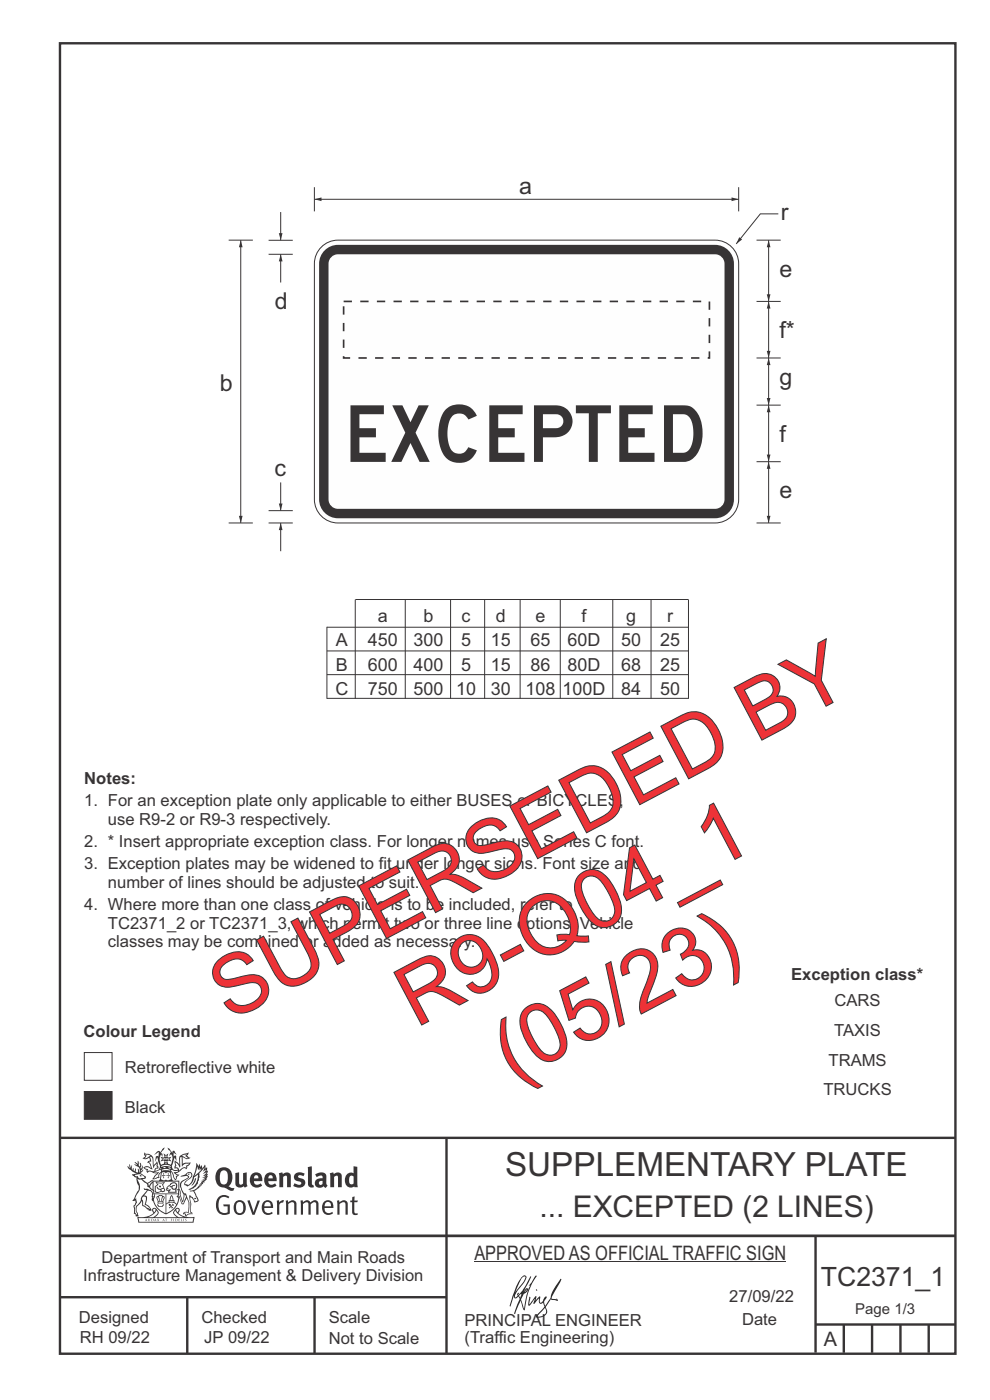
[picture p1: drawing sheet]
<svg xmlns="http://www.w3.org/2000/svg" width="210mm" height="297mm" viewBox="0 0 210 297" stroke-linecap="round" stroke-linejoin="round" font-family="sans-serif">
<g fill="none" stroke="#373435" stroke-width=".51">
<path d="M12.7 9.2h190v278h-190zM12.7 241.4h190M94.7 241.4v45.8M12.7 275.2h82M12.7 262.2h190.1M39.7 275.2v12M66.7 275.2v12M173 262.1v24.9M173 281h29.6M179 281v6M185 281v6M191 281v6"/>
<path d="M197 281v6"/>
</g>
<g fill="#373435">
<path d="M47 248.4a2.55 2.55 0 0 0 0 2.7l.3 .2a.81 .81 0 0 0 1-1v-.5a1.04 1.04 0 0 0-1.1-1.5zM46.3 248.1a1.82 1.82 0 0 1 2.1-.2 1.82 1.82 0 0 1 .9 1.8 2.29 2.29 0 0 1-.8 2l.7 .3h.5l-.2 .6a2.87 2.87 0 0 1-2-.7 2.12 2.12 0 0 1-1.7-3.1z" fill-rule="evenodd"/>
<path d="M49.9 248.9l.8-.2v2a.46 .46 0 0 0 .3 .6 .46 .46 0 0 0 .6-.3v-2.1l.7-.2v2.4l.2 .5-.5 .3-.3-.3a1.02 1.02 0 0 1-1.2 .3 1.02 1.02 0 0 1-.6-1.1z" fill-rule="evenodd"/>
<path d="M54 249.5l-.1 .5h.9a.49 .49 0 0 0-.2-.6 .49 .49 0 0 0-.6 .1zM53.4 249.1a1.34 1.34 0 0 1 1.6-.2 1.34 1.34 0 0 1 .6 1.5v.2h-1.7a.77 .77 0 0 0 .5 .8 .77 .77 0 0 0 .9-.4l.3 .5a1.59 1.59 0 0 1-2 .2 1.59 1.59 0 0 1-.5-2.1z" fill-rule="evenodd"/>
<path d="M57 249.5l-.1 .5h1a.49 .49 0 0 0-.2-.6 .49 .49 0 0 0-.7 .1zM56.4 249.1a1.34 1.34 0 0 1 1.6-.2 1.34 1.34 0 0 1 .7 1.5v.2h-1.8a.77 .77 0 0 0 .5 .8 .77 .77 0 0 0 .9-.4l.4 .5a1.59 1.59 0 0 1-2.1 .2 1.59 1.59 0 0 1-.5-2.1z" fill-rule="evenodd"/>
<path d="M59.2 248.9l.7-.2 .1 .4a.95 .95 0 0 1 1-.3 .95 .95 0 0 1 .7 .8v2.3h-.8v-2.3a.46 .46 0 0 0-.8 .1v2.2h-.8z" fill-rule="evenodd"/>
<path d="M62.6 249.1a1.75 1.75 0 0 1 2-.1l-.2 .5-.6-.2a.43 .43 0 0 0-.6 .3l.4 .3a1.04 1.04 0 0 1 1.2 1.1 1.04 1.04 0 0 1-1.4 1l-1.2-.4 .3-.6 1 .4 .4-.4a.88 .88 0 0 0-1-.5l-.4-.2-.1-.4z" fill-rule="evenodd"/>
<path d="M65.3 247.6l.8-.2 .1 3.8 .3 .2 .1 .4a.88 .88 0 0 1-1 0 .88 .88 0 0 1-.3-1z" fill-rule="evenodd"/>
<path d="M67.8 250.6a.43 .43 0 0 0-.1 .7 .43 .43 0 0 0 .7-.1v-.7zM66.8 249.1a1.7 1.7 0 0 1 2.4 .1v1.9l.3 .4-.4 .5-.5-.4a1.03 1.03 0 0 1-1.7-.1 1.03 1.03 0 0 1 .8-1.5h.7v-.4a.8 .8 0 0 0-1.2 .1z" fill-rule="evenodd"/>
<path d="M70 248.9l.7-.2 .1 .4a.95 .95 0 0 1 1-.3 .95 .95 0 0 1 .7 .8v2.3h-.8v-2.3a.46 .46 0 0 0-.8 .1v2.2h-.8z" fill-rule="evenodd"/>
<path d="M74.3 249.5a1.48 1.48 0 0 0 0 1.7h.5l.2-.1v-1.5l-.3-.2zM75 247.4l.8 .1 .1 4.4h-.7l-.1-.2a1.26 1.26 0 0 1-1.4 0 1.26 1.26 0 0 1-.5-1.3 1.29 1.29 0 0 1 .4-1.4 1.29 1.29 0 0 1 1.4-.1z" fill-rule="evenodd"/>
<path d="M46.4 253.9a1.72 1.72 0 0 1 2.3 0l-.3 .3a1.24 1.24 0 0 0-1.4-.2 1.24 1.24 0 0 0-.6 1.4 1.49 1.49 0 0 0 1.2 1.9l.7-.1v-1.3h-.8l-.1-.4h1.3v1.9a1.93 1.93 0 0 1-2.2 0 1.93 1.93 0 0 1-.7-2.2l.2-.8z" fill-rule="evenodd"/>
<path d="M50.4 255.1a1.65 1.65 0 0 0 .2 2.2 .99 .99 0 0 0 1-1.4 .78 .78 0 0 0-.4-.8 .78 .78 0 0 0-.8 0zM50 254.9a1.33 1.33 0 0 1 1.6-.1 1.33 1.33 0 0 1 .5 1.4 1.31 1.31 0 0 1-1.3 1.6 1.31 1.31 0 0 1-1.2-1.6v-.6z" fill-rule="evenodd"/>
<path d="M52.5 254.7l.4-.1 .9 2.6 .8-2.5h.5l-1.1 3h-.5z" fill-rule="evenodd"/>
<path d="M56.3 255.2l-.2 .7h1.3a.7 .7 0 0 0-.3-.8 .7 .7 0 0 0-.8 .1zM55.9 255a1.22 1.22 0 0 1 1.5-.2 1.22 1.22 0 0 1 .5 1.5h-1.8a.93 .93 0 0 0 .5 1 .93 .93 0 0 0 1.1-.2l.2 .3a1.43 1.43 0 0 1-1.8 .1 1.43 1.43 0 0 1-.6-1.7z" fill-rule="evenodd"/>
<path d="M58.7 254.7l.4-.1 .1 .5 .4-.4 .6-.1-.2 .5a.66 .66 0 0 0-.8 .7v1.9h-.4z" fill-rule="evenodd"/>
<path d="M60.6 254.7l.4-.1 .1 .5a.94 .94 0 0 1 1-.5 .94 .94 0 0 1 .8 .8v2.3h-.5l-.1-2.5a.81 .81 0 0 0-1.2 .3v2.2h-.4z" fill-rule="evenodd"/>
<path d="M63.7 254.7l.5-.1 .1 .5 .4-.3a.78 .78 0 0 1 1.1 .3 .9 .9 0 0 1 1-.5 .9 .9 0 0 1 .8 .8v2.3h-.5l-.1-2.5a.67 .67 0 0 0-1.1 .3v2.2h-.5v-2.4l-.4-.3-.7 .4v2.3h-.5z" fill-rule="evenodd"/>
<path d="M69 255.2l-.1 .7h1.3a.7 .7 0 0 0-.3-.8 .7 .7 0 0 0-.9 .1zM68.7 255a1.22 1.22 0 0 1 1.5-.2 1.22 1.22 0 0 1 .5 1.5h-1.8a.93 .93 0 0 0 .4 1 .93 .93 0 0 0 1.2-.2l.1 .3a1.44 1.44 0 0 1-1.7 .1 1.44 1.44 0 0 1-.6-1.7z" fill-rule="evenodd"/>
<path d="M71.4 254.7l.5-.1 .1 .5a.94 .94 0 0 1 1-.5 .94 .94 0 0 1 .8 .8v2.3h-.5l-.1-2.5a.81 .81 0 0 0-1.2 .3v2.2h-.4z" fill-rule="evenodd"/>
<path d="M74.7 253.9l.5-.1v.9h.7l-.1 .3h-.6v2.2l.1 .2h.5l.1 .3a.75 .75 0 0 1-1.2-.6v-2.1h-.4v-.3h.4z" fill-rule="evenodd"/>
<path d="M30.8 244.9l1.1 .3-.9 .5h-.4l.6-.5zM31.8 245.4h.2a2.44 2.44 0 0 1 .4 1.9l.1 .5 .7-1-.1 .6 .3 .3a.57 .57 0 0 0-.6 .7l-1-.1-.5 .2 .2-.5-.8-.3 .7-.1 .9 .5 .1-.1-.6-1.3-.2-.2h.5zM30.7 244.4l-.1 .5 .2 .4-.6 .4a1.04 1.04 0 0 0 1.4-.1l.2 .6-.3 .1-.2 .4a.94 .94 0 0 1 .8 1.1l-.2-.1a1.16 1.16 0 0 0-1.5-.1l.3 .4 .4 .2 .1 .5 .2 .1 .1-.2a.94 .94 0 0 1 1.1 .2l.8 .1-1.2 1.2a1.13 1.13 0 0 0 1.2-.2l.4-.1-.1-.4 .5-.8a.83 .83 0 0 0-.6 1.1l-.3-.1-.7 .4 1.1-1.4-.5 .1-.5-.1 1.3-.5-.1-.1-.9 .4v-.3l.2-.2 .3 .1 .1-.3-.2-.4v-.6l-.1-.4-.7 1v-.7a1.42 1.42 0 0 0-1.6-1.8z" fill-rule="evenodd"/>
<path d="M38.5 245.2l.5-.2 .7-.1-.6 .3 .8 .5h-.3zM38.3 245.5l.2-.1 .1 2a1.69 1.69 0 0 1 1.6-.6l-.8 .5 .1 .5a1.1 1.1 0 0 0-1.5 .6l-.1-.5-.2-.2h-.5l.3-.4-.3-.7a1.42 1.42 0 0 1 .8 1.1l.2-.1zM37.1 246.2l.1 1-.2 .3 .1 .4h.5l.1 .2a.96 .96 0 0 1-1.1-.1l-.1 .1a1.06 1.06 0 0 0 1.3 .2v.1a.72 .72 0 0 1-1 .2l.3 .5 .6 .2-.4 .2-.1 .6-.2-.3-.4-1.1-.4-.4 .4 .9a1.54 1.54 0 0 0 .7 1.2l.2-.3a.58 .58 0 0 1 .4-.8l.2-.1h-.3l-.5-.3 .9-.5a.93 .93 0 0 1 1.2-.5v.2l.2-.2 .1-.5a.99 .99 0 0 0 .7-.8l-1.3 .1-.3 .2-.1-1.4 .9 .4 .9-.3h-.4l-.5-.4 .4-.7-.6 .2a1.46 1.46 0 0 0-1.4 2.1v.4l-.2-.4z" fill-rule="evenodd"/>
<path d="M35.6 248.9l.2 .1-.1 .3 .4 .1h-.4v.6l-.1-.6h-.3l.3-.1z" fill-rule="evenodd"/>
<path d="M34.6 248.9l.2 .1v.3l.3 .1h-.3l-.1 .6v-.6h-.4l.4-.1z" fill-rule="evenodd"/>
<path d="M34.3 248.8a.57 .57 0 0 1 .9 .2 .57 .57 0 0 1 .9-.2l.2 1.4h-.2a.57 .57 0 0 1-.9 0 .69 .69 0 0 1-1.1 0zM34.2 248.1l-.3 2.1-.2 .4h3l-.2-.4-.3-2.1h-.2v.2l-.8-.1-.8 .1v-.2z" fill-rule="evenodd"/>
<path d="M34.2 252.4a.3 .3 0 0 0 .6 0 .3 .3 0 0 0-.6 0zM33.3 250.9l.3 .3-.3 .4a.79 .79 0 0 0 0 1.3l.8-.2-.1-.3a.55 .55 0 0 1-.7-.6l.1-.1 .2 .3 .3 .2 .8-.2-.4-.7 .4-.4-.7 .2zM33 250.7l1.1 .2 .9-.2-.4 .6 .4 1.2a.56 .56 0 0 1-.8 .3l-.2 .1a.73 .73 0 0 1-.9 .1 .73 .73 0 0 1-.3-1v-.4l.6-.4z" fill-rule="evenodd"/>
<path d="M35.6 251.8l.7-.4a.58 .58 0 0 1 1-.1 .58 .58 0 0 1-.4 .9l-.3-.3a.43 .43 0 0 1 .6-.4 .57 .57 0 0 0-.8 .2l-.2-.1-.3 .1 .4 .2a.55 .55 0 0 0 .9 .4v.5h-1.3l.3-.4-.1-.1-.6 .1 .2-.3-.2-.1zM35.4 251.8l-.1 .2a.39 .39 0 0 0 .2 .6h.3l-.2 .4h1.9l-.1-.8a.86 .86 0 0 0-.1-1.3 .86 .86 0 0 0-1.3 .4z" fill-rule="evenodd"/>
<path d="M36 254.8h.8v.2h-.8zM36.4 253.8l.2 .8h-.4zM36.4 253.5l-.3 .5-.1 .6h-.2v.4l-.7 .4 .2 .1a1.48 1.48 0 0 1 2.1 .2l.2-.1-.6-.5v-.5h-.2l-.1-.6z" fill-rule="evenodd"/>
<path d="M35.8 255.4l.4 .1 .1 .3 .3-.2-.2-.2a.38 .38 0 0 1 .5 .5l-.2-.2-.3 .2 .3 .2-.3 .3-.1-.4-.4 .4-.1-.2 .4-.3-.1-.1-.2 .1z" fill-rule="evenodd"/>
<path d="M34.5 254h.2v.2l-.2 .6h-.2zM33.6 255.3h.9v.2a.55 .55 0 0 1-.8 .4v-.2l-.2-.1zM33.4 254h.2l.2 .8h-.2zM33.6 255l.8-.1 .1 .2h-.8zM33.8 253.7h.5l-.2 1.1h-.1zM33.3 253.8l-.1 .3 .3 1.1a.48 .48 0 0 0-.1 .6 .48 .48 0 0 0 .5 .2h.5a.49 .49 0 0 0 .2-.8l.3-1.1-.1-.3a1.42 1.42 0 0 0-1.5 0z" fill-rule="evenodd"/>
<path d="M33.7 251.5l.4 .1 .1 .3h-.3z" fill-rule="evenodd"/>
<path d="M41.3 250.1l.3-.2-.2 .8-.6 .8h-.2l.5-.7z" fill-rule="evenodd"/>
<path d="M39.7 249l.3-.2 .5 .2a.88 .88 0 0 1-.6 1.1 1.22 1.22 0 0 0-.8 1.3l.5 .2a.72 .72 0 0 0 .9-.4l.5-.8 .2-.6 .8-.6v.2a2.85 2.85 0 0 1-2 2.9l.1 .1a2.13 2.13 0 0 0 1.9-1.5v-.3a2.01 2.01 0 0 0 .3-1.7l1.1-1.3-.4 1 .7-.5-.7 1 .8-.4-.8 .8 .7-.2-.9 .6 .8-.1-.8 .4h.7l-.8 .3 .3 .2h-.4l.2 .3h-.4l.2 .3h-.4l.1 .2h-.1a2.16 2.16 0 0 1-2 1.1l.1 .2 .4-.1a.76 .76 0 0 1 .7 .8l.5 1.2-.6 .2a1.45 1.45 0 0 0-1.1-1.3l.2 1.8-.1 1.8 .4 .3a1.07 1.07 0 0 0-1.2 .4v-.3l-.5-.2a.87 .87 0 0 1 1.1-.1v-.7a4.4 4.4 0 0 0-.6-3.1l-.1-.3h-.2a2.16 2.16 0 0 1-.7-2.2l.3-.4 1.2-.7a.55 .55 0 0 0-.4-.8zM37.8 252.4a.76 .76 0 0 1 .3 1.1l.6 1.6 .4-1.7 .2 .1a.61 .61 0 0 1-.1 .9l-.3 .8-.2 .1-.7-1.6-.3 .1a1.18 1.18 0 0 0 .1-1.4zM41.8 247.5l.2 .7 .3-.5v.6l.4-.5a1.9 1.9 0 0 1-1.2 1.4l-.3 .3zM38.2 249.6l1.4-.2 .2 .2v.3l-.5 .2a1.26 1.26 0 0 0-.9 1.9l.2 .7a1.84 1.84 0 0 1 .1 2.1l-.4-1.4a.96 .96 0 0 0-.4-1.2l-.4 .2a.78 .78 0 0 1 0 1.3l.1 .3h.4l.4 1.1a.38 .38 0 0 0 .2 .4 .38 .38 0 0 0 .4-.1l.6-1.2a2.94 2.94 0 0 1 .4 2.5l-.1 .4h-.8l-.3 .4v.2l.4-.1 .1 .4 .2 .1a1.02 1.02 0 0 1 1.3-.5v-.4l-.3-.1 .1-1.8-.3-1.3h.1a1.14 1.14 0 0 1 .8 1 .63 .63 0 0 0 .8-.2 .63 .63 0 0 0-.2-.9l-.6-1.2 .9-.6 .2-.4h.3l-.1-.2h.4l-.1-.3h.3l-.1-.3 .5-.1-.2-.2 .6-.4v-.2h-.2l.4-.5h-.3l.3-.5-.4 .1 .4-.5v-.3l-.3 .2 .2-.7-.1-.2-.4 .3v-.8l-.6 .8-.2-.8-.2 .5-.3-.7-.1 .6-.5-.8-.1 1.4-.6 1.8a1.81 1.81 0 0 1-1 1.5l-.6-.2a1.75 1.75 0 0 1 1.1-1.2 .75 .75 0 0 0 .1-1.3 .75 .75 0 0 0-1.2 .4z" fill-rule="evenodd"/>
<path d="M41.2 254.1h.3l.2 .2-.4 .1z" fill-rule="evenodd"/>
<path d="M29.4 258.4h11.6l-.1 .8h-11.4zM31.3 258.2l.5-.1a2.48 2.48 0 0 0 1.4-1.3l.3 .5-.5 .6-.5 .3zM32.5 256.6l.3-.2 .2 .1-.3 .7zM37.2 256.8a2.65 2.65 0 0 0 1.8 1.4h-1.1l-.5-.3-.5-.6zM37.4 256.5l.2-.1 .3 .2-.3 .6zM29.2 258.2l.1 1.2h11.8l.2-1.1-.2-.1a4.1 4.1 0 0 1-3.3-.9l.3-.4-.1-.6a1.06 1.06 0 0 0-1.3 1l.2 .4 .6 .5h-4.7l.3-.1a.84 .84 0 0 0 .6-.8 .84 .84 0 0 0-.5-.8l-.3-.2h-.5l-.1 .6 .3 .4a4.2 4.2 0 0 1-3.4 .9z" fill-rule="evenodd"/>
<path d="M31 258.7l.1 .2h-.2zM31 258.5l-.3 .6 .4-.2 .2 .2z" fill-rule="evenodd"/>
<path d="M31.3 258.6h.3v.4a.25 .25 0 0 0 .2-.1 .25 .25 0 0 0-.1-.3h.1a.29 .29 0 0 1 0 .4 .29 .29 0 0 1-.4 0 .29 .29 0 0 1 0-.4z" fill-rule="evenodd"/>
<path d="M32.2 258.6a.22 .22 0 0 1 .3 .2 .22 .22 0 0 1-.3 .2zM32 258.6l.1 .4a.33 .33 0 0 0 .4 0 .33 .33 0 0 0 0-.4 .33 .33 0 0 0-.5 0z" fill-rule="evenodd"/>
<path d="M32.9 258.7l.1 .2h-.2zM32.9 258.5l-.2 .6 .3-.2 .2 .2z" fill-rule="evenodd"/>
<path d="M33.3 258.6h.2l.1 .1 .2-.1-.2 .2 .2 .3-.3-.3-.1 .3h-.1l.2-.3z" fill-rule="evenodd"/>
<path d="M34.7 258.7l.1 .2h-.2zM34.7 258.5l-.3 .6 .4-.2 .2 .2z" fill-rule="evenodd"/>
<path d="M35 258.5h.5l-.2 .1v.5h-.2l.1-.5z" fill-rule="evenodd"/>
<path d="M36.2 258.6l.3-.1-.1 .1v.2h.1h-.1v.3h-.2z" fill-rule="evenodd"/>
<path d="M36.7 258.6h.2v.5h-.2z" fill-rule="evenodd"/>
<path d="M37.3 258.6a.22 .22 0 0 1 .3 .2 .22 .22 0 0 1-.3 .2zM37.1 258.6v.4a.33 .33 0 0 0 .5 0 .33 .33 0 0 0 0-.4 .33 .33 0 0 0-.5 0z" fill-rule="evenodd"/>
<path d="M37.8 258.6l.4-.1-.2 .1v.2h.1h-.1v.2l.2 .1h-.4z" fill-rule="evenodd"/>
<path d="M38.4 258.6h.2l-.1 .4 .2 .1h-.3z" fill-rule="evenodd"/>
<path d="M38.9 258.6h.2v.5h-.2z" fill-rule="evenodd"/>
<path d="M39.3 258.6h.2h-.1l.2 .3-.2 .2-.1-.1v-.1l.2 .1z" fill-rule="evenodd"/>
<path d="M34.2 247.4a1.51 1.51 0 0 1 2 .2 2.67 2.67 0 0 0-2.1 0zM35.7 247.6l.4 .1 .1 .3-.4-.1zM34.6 247.6h.5l.1 .2h-.4zM34 247.8l.3 .2h-.3zM34.9 246.9l.3-.2 .3 .2zM34.9 245.6l.2 .1v.3h-.2zM35 245.1l.2 .2 .2-.2-.1 .3h-.2zM35.1 246.3h.2l.1 .4-.2-.2-.2 .2zM35.3 245.7l.2-.1v.4h-.2zM34.4 245.7h.3l.1 .3-.4 .1 .2-.2zM35.7 245.7h.3l-.2 .2 .2 .2-.4-.1zM32.7 244.9l1-.5-.1 1-.2-.2-.3 .2-.3 1.1 .5-1 .3 .9a1.84 1.84 0 0 1 .2 1.7l.4 .1a2.48 2.48 0 0 1 2.2 0l.2-.2-.2-.7 .7-1.8 .4 .7-.2-1-.2-.1-.2 .3v-.9l.6 .4-.6-.8-.3 .1-.1 .4-.5-.9-.5-.3 .2 .5 .6 .5-.5 .8 .4-.4a2.06 2.06 0 0 1 0 2.3l-.5-.2-.2-.6 .1-.1 .8 .2-.4-.5 .4-.5-.7 .2-.2-.2 .2-.7-.5 .4-.5-.4 .2 .7-.2 .2-.7-.2 .4 .5-.4 .5 .8-.2 .1 .1-.2 .6-.5 .2a2.02 2.02 0 0 1 0-2.2l.3 .5-.1-.7-.3-.1 .8-1.2-.4 .3-.5 .8-.2-.3a.8 .8 0 0 0-.8 .5z" fill-rule="evenodd"/>
<path d="M29.2 250.1l.3 .1a.61 .61 0 0 1 .8 .4l.3 .2a.8 .8 0 0 1 .6 1l.4 .1 .5 .5a1 1 0 0 1 .5 1.1l-.1 .7v-.5h-.1a.96 .96 0 0 0-.8-1.3l-.2-.2h-.7l-.1-.1-.1 .1 .1 .3h.6l-1.2 1.3-.2 1-.4 .6a1.33 1.33 0 0 0-.5 1.8l.2 .5a1.26 1.26 0 0 1-.5-1.5l-.1-.3a1.56 1.56 0 0 0 .4-1.7l-.3 .2 .2-.5a3.2 3.2 0 0 0 .7-3zM30.4 253.9h.4a2.06 2.06 0 0 1-.1 1.6l.7 .5 .4 .4-.6-.1-.8-.6-.1-.9a.51 .51 0 0 1 .1-.9zM28.6 249.3a1.52 1.52 0 0 1 2.1 .5l-1.1 .2-.2-.1-.1-.4h-.5zM27.5 247v.8l-.3-.4h-.1a3.1 3.1 0 0 0 1.9 1.6l-1 .1 .5 .6 .5 .1 .1 1.1a1.84 1.84 0 0 1-.3 2.5l-.4 .9-.3 .4 .2 .1 .4-.1 .1 .4-.2 .5-.3 .2 .1 1.7h.2l.3 .5 .1 .1 .4-.1-.1-.5a1.3 1.3 0 0 1-.1-1.7l.9-1 .1 1.1 .6 .2 .5 .5 .1-.1 .2 .3h.5a1.85 1.85 0 0 0-1.2-1.4l.1-.3a1.39 1.39 0 0 0 0-1.4l-.5-.1 .5-.5a.66 .66 0 0 1 .9-.4 .66 .66 0 0 1 .3 .9l-.1 .4 .2-.1v.2l-.1 .3 .2 .5 .1-.3a2.24 2.24 0 0 0 .1-2.2 .73 .73 0 0 1-.7-.7 .73 .73 0 0 1 .6-.7v-.2a.94 .94 0 0 0-.9 .8 .48 .48 0 0 1-.1-.6 .48 .48 0 0 1 .5-.2l.5-.3a.51 .51 0 0 0-.8 .2l-.5 .2-1-.8h.6l.2-.5-1.2-.7 .5-.5v-.3l-.5 .4 .1-.2a.69 .69 0 0 0 .2-1v.4l-.2 .3v-1.1l-.3-.2 .1 .6-.1 .2-.4-1.3v.7l-.6-.4 .5 .7-.6-.2 .3 .3a1 1 0 0 1 .7 1.4l-.2-.8v.9l-.5-.2v-.8l-.2 .7-.2-.1-.1-.6-.2 .4-.2-.2 .1-.7-.2 .5z" fill-rule="evenodd"/>
<path d="M29.6 249.4l.2-.1 .3 .2z" fill-rule="evenodd"/>
<path d="M32.4 250.5h5.6v2l-.2-.1v-1.7h-5.2v2.5h5.2v-.8l.1 .2-.1 1.1v-.3h-2.5v4a4.1 4.1 0 0 0 2.6-3.6l.1-.1a4 4 0 0 1-2.8 3.9 4.2 4.2 0 0 1-2.8-4.7l.1 1.2 .1-.1a3.8 3.8 0 0 0 2.5 3.4v-4h-2.5l-.2-.9z" fill-rule="evenodd"/>
<circle cx="40" cy="249.1" r=".17"/>
</g>
<path d="M100.6 267.7h66.2" fill="none" stroke="#373435" stroke-width=".21"/>
<g fill="#252726">
<path d="M111.6 273.7l.2-.2-.5 .7zM110.4 274.5l.3 .1-.3 .7-.3-.4zM110.9 270.9l.5-.1a9.3 9.3 0 0 1-2 3.2l-.1 .2 1-2.5zM110.6 271a14.7 14.7 0 0 0-2.2 4.9l-.3 1.2 .1 .1 .8-2.4a.42 .42 0 0 0 .2 .7 .42 .42 0 0 0 .6-.3l.2-.2 .2 .6-1.1 3.1h.2l1.1-2.8 .6 1.9 .2 .2 .2-.5a13.5 13.5 0 0 1 2-6.2l.5-.5-.2-.2-1.6 2.1 .4-.1a14.9 14.9 0 0 0-1.3 5.1l-.4-1.2a1.39 1.39 0 0 1 .2-1.8l.1-.2a.92 .92 0 0 0 .8-1.2 .75 .75 0 0 0-.7 .7l-.2 .2 1.6-3.4h-.1l-.4 .7a10.5 10.5 0 0 1-2.2 3.2l.2-.4a.32 .32 0 0 0-.4 .2 .32 .32 0 0 0 .1 .4l-.5 .4a3.2 3.2 0 0 1 1.1-2.3l.5-.6a2.49 2.49 0 0 0 .7-1.6l-.3-.2z" fill-rule="evenodd"/>
<path d="M115.6 277.5a1.15 1.15 0 0 1 .1 1.3 1.15 1.15 0 0 1-1.2 .5h-.5zM112.3 275.1l-.3 1.7 .3 .2 1.2-1.5-.3 1.1 1.1-1.2a.94 .94 0 0 0 .4 1.2l.5-.3 .3 .9-1.2 1.3a.98 .98 0 0 0-.5 1 1.9 1.9 0 0 0 2.3-1.3l-.1-.3a1.02 1.02 0 0 1 .3-1.4l.5-.9 1.5 .3-.2-.5v.3l-1.1-.2v-.2l2-3.6 .1-.3-.1-.1-1.8 2.7a6.6 6.6 0 0 1-1.5 3l-.2-.2a1.01 1.01 0 0 1 .4-1.4l.1-.2-.3-.2-.3 .5-.2 .5-.5 .4-.2-.4 .1-.9-.2-.1-.8 .9 .2-.9h-.1l-1.4 1.7 .2-1.4v-.1z" fill-rule="evenodd"/>
<path d="M113.7 273.5l.3 .3h-.3z" fill-rule="evenodd"/>
</g>
<path d="M12.6 262.2h190.1" fill="none" stroke="#373435" stroke-width=".51"/>
<path d="M17.9 231.6h5.9v5.9h-5.9z" fill-rule="evenodd" fill="#373435" stroke="#373435" stroke-width=".21"/>
<path d="M17.9 223.3h5.9v5.9h-5.9z" fill-rule="evenodd" fill="#fefefe" stroke="#373435" stroke-width=".21"/>
<path d="M66.7 42.3h90" fill="none" stroke="#373435" stroke-width=".21"/>
<g fill="#373435">
<path d="M66.7 42.3l1.5-.4v.8z"/>
<path d="M155.2 41.9l1.5 .4-1.5 .4z"/>
</g>
<path d="M165.1 45.4h-3.8l-5.1 6.3" fill="none" stroke="#373435" stroke-width=".21"/>
<path d="M156.8 50.3l.6 .5-1.2 .9z" fill="#373435"/>
<path d="M57 108.3h5.1M59.5 102.3v6" fill="none" stroke="#373435" stroke-width=".21"/>
<path d="M59.1 106.8h.8l-.4 1.5z" fill="#373435"/>
<path d="M51.1 50.9v60" fill="none" stroke="#373435" stroke-width=".21"/>
<g fill="#373435">
<path d="M51.1 50.9l.4 1.6h-.8z"/>
<path d="M50.7 109.4h.8l-.4 1.5z"/>
</g>
<path d="M68.5 52.1a5 5 0 0 1 3.2-1.2h80a5 5 0 0 1 5 5v50a5 5 0 0 1-5 5h-80a5 5 0 0 1-5-5v-50a5 5 0 0 1 1.8-3.8z" fill-rule="evenodd" fill="#fefefe" stroke="#373435" stroke-width=".21"/>
<path d="M68.9 53.1a4 4 0 0 1 2.8-1.2h80a4 4 0 0 1 4 4v50a4 4 0 0 1-4 4h-80a4 4 0 0 1-4-4v-50a4 4 0 0 1 1.2-2.8z" fill-rule="evenodd" fill="#373435"/>
<path d="M70.3 54.5l.9-.5 .5-.1h80a2.01 2.01 0 0 1 2 2v50a2.01 2.01 0 0 1-2 2h-80a2.01 2.01 0 0 1-2-2v-50l.1-.5z" fill-rule="evenodd" fill="#fefefe"/>
<path d="M74.3 86h7.1v1.9h-5.2v2.9h3.5v2h-3.5v3.3h5.6v1.9h-7.5zM83.2 86h2.2l1.7 3.6 1.7-3.6h2.2l-2.9 5.8 3.1 6.2h-2.2l-1.9-4-2 4h-2.1l3-6.2zM94.6 86.8a4.2 4.2 0 0 1 6.6 1.4l-1.8 .8a2.23 2.23 0 0 0-2.6-1.2 2.23 2.23 0 0 0-1.7 2.2 7.3 7.3 0 0 0 .9 5.8 2.06 2.06 0 0 0 3.3-.9l1.9 .6a4 4 0 0 1-4.3 2.7 4 4 0 0 1-3.6-3.5 9.2 9.2 0 0 1 1.3-7.9zM103.8 86h7.1v1.9h-5.2v2.9h3.5v2h-3.5v3.3h5.6v1.9h-7.5zM113.3 86h4.5a3.4 3.4 0 0 1 3.6 3.5 3.4 3.4 0 0 1-3.9 3.3h-2.3v5.2h-1.9zM115.2 87.9v2.9h2.7a1.49 1.49 0 0 0 1.6-1.4 1.49 1.49 0 0 0-1.6-1.5zM122.2 86h7.4v1.7h-2.8v10.3h-1.9v-10.3h-2.7zM131.4 86h7.1v1.9h-5.2v2.9h3.5v2h-3.5v3.3h5.5v1.9h-7.4zM140.8 86h3.9a3.5 3.5 0 0 1 3.8 2.8 8.4 8.4 0 0 1-1.4 8.3l-.9 .6-.7 .3h-4.7zM142.7 87.9v8.2h2.2a2.77 2.77 0 0 0 2.1-2.9 6.9 6.9 0 0 0-.9-4.8l-.9-.5z" fill="#373435"/>
<path d="M72.9 63.9h77.6v12h-77.6z" fill="none" stroke="#373435" stroke-width=".35" stroke-dasharray="1.8 1.8" stroke-linecap="butt"/>
<path d="M57 110.9h5.1M59.5 110.9v6" fill="none" stroke="#373435" stroke-width=".21"/>
<path d="M59.5 110.9l.4 1.6h-.8z" fill="#373435"/>
<path d="M48.5 50.9h5.1M57 51h5.1M59.5 45v6M48.5 110.9h5.1" fill="none" stroke="#373435" stroke-width=".21"/>
<path d="M59.1 49.5h.8l-.4 1.5z" fill="#373435"/>
<path d="M57 53.9h5.1M59.5 53.9v6" fill="none" stroke="#373435" stroke-width=".21"/>
<path d="M59.5 53.9l.4 1.6h-.8z" fill="#373435"/>
<path d="M66.7 39.7v5.1M156.7 39.7v5.1M163 97.9v13" fill="none" stroke="#373435" stroke-width=".21"/>
<g fill="#373435">
<path d="M163 97.9l.4 1.6h-.7z"/>
<path d="M162.7 109.4h.7l-.4 1.5z"/>
</g>
<path d="M163 50.9v13M160.5 97.9h5.1M160.5 110.9h5.1" fill="none" stroke="#373435" stroke-width=".21"/>
<g fill="#373435">
<path d="M163 50.9l.4 1.6h-.7z"/>
<path d="M162.7 62.4h.7l-.4 1.5z"/>
</g>
<path d="M160.5 50.9h5.1M160.5 63.9h5.1M163 85.9v12" fill="none" stroke="#373435" stroke-width=".21"/>
<g fill="#373435">
<path d="M163 85.9l.4 1.6h-.7z"/>
<path d="M162.7 96.4h.7l-.4 1.5z"/>
</g>
<path d="M163 75.9v10" fill="none" stroke="#373435" stroke-width=".21"/>
<g fill="#373435">
<path d="M163 75.9l.4 1.6h-.7z"/>
<path d="M162.7 84.4h.7l-.4 1.5z"/>
</g>
<path d="M160.5 75.9h5.1M163 63.9v12M160.5 85.9h5.1" fill="none" stroke="#373435" stroke-width=".21"/>
<g fill="#373435">
<path d="M163 63.9l.4 1.6h-.7z"/>
<path d="M162.7 74.4h.7l-.4 1.5z"/>
</g>
<g fill="none" stroke="#373435" stroke-width=".21">
<path d="M69.3 138.1h76.7M69.3 133.1h76.7M69.3 133v15.2M75.4 127.2v21M75.4 127.2h70.6M86 127.2v21M95.6 127.2v21M102.8 127.2v21M110.3 127.2v21M118.8 127.2v21M130 127.2v21M138.1 127.2v21"/>
<path d="M146 127.2v21M69.3 148.2h76.7M69.3 143.1h76.7"/>
</g>
<g font-size="17.6" fill="#ed3237">
<text x="48.7" y="216.7" transform="rotate(-28 48.7 216.7)">SUPERSEDED BY</text>
<text x="88.2" y="218.1" transform="rotate(-28 88.2 218.1)">R9-Q04_1</text>
<text x="108.7" y="229.6" transform="rotate(-28 108.7 229.6)">(05/23)</text>
</g>
<text font-size="7.1" fill="#373435" x="107.1" y="249.4">SUPPLEMENTARY PLATE</text>
<text font-size="6.3" fill="#373435" x="114.4" y="258.1">... EXCEPTED (2 LINES)</text>
<text font-size="5.6" fill="#373435" x="174.1" y="272.8">TC2371_1</text>
<g font-size="4.9" fill="#373435">
<text x="110.1" y="41.1">a</text>
<text x="165.6" y="46.7">r</text>
<text x="165.3" y="58.7">e</text>
<text x="58.3" y="65.5">d</text>
<text x="165.3" y="71.7">f*</text>
<text x="46.6" y="82.9">b</text>
<text x="165.3" y="81.7">g</text>
<text x="165.3" y="93.7">f</text>
<text x="58.2" y="100.9">c</text>
<text x="165.3" y="105.7">e</text>
</g>
<g font-size="4.2" fill="#373435">
<text x="100.6" y="267.2">APPROVED AS OFFICIAL TRAFFIC SIGN</text>
<text x="174.7" y="285.6">A</text>
</g>
<g font-size="3.8" fill="#373435">
<text x="80.1" y="132">a</text>
<text x="89.9" y="132">b</text>
<text x="97.9" y="132">c</text>
<text x="105.2" y="132">d</text>
<text x="113.6" y="132">e</text>
<text x="123.4" y="132">f</text>
<text x="132.8" y="132">g</text>
<text x="141.5" y="132">r</text>
<text x="71.3" y="137.1">A</text>
<text x="78" y="137.1">450</text>
<text x="87.7" y="137.1">300</text>
<text x="97.8" y="137.1">5</text>
<text x="104.1" y="137.1">15</text>
<text x="112.5" y="137.1">65</text>
<text x="120.4" y="137.1">60D</text>
<text x="131.8" y="137.1">50</text>
<text x="140" y="137.1">25</text>
<text x="71.3" y="142.3">B</text>
<text x="78" y="142.3">600</text>
<text x="87.7" y="142.3">400</text>
<text x="97.8" y="142.3">5</text>
<text x="104.1" y="142.3">15</text>
<text x="112.5" y="142.3">86</text>
<text x="120.4" y="142.3">80D</text>
<text x="131.8" y="142.3">68</text>
<text x="140" y="142.3">25</text>
<text x="71.1" y="147.4">C</text>
<text x="78" y="147.4">750</text>
<text x="87.7" y="147.4">500</text>
<text x="96.7" y="147.4">10</text>
<text x="104.1" y="147.4">30</text>
<text x="111.5" y="147.4">108</text>
<text x="119.3" y="147.4">100D</text>
<text x="131.8" y="147.4">84</text>
<text x="140" y="147.4">50</text>
</g>
<g font-size="3.5" fill="#373435">
<text x="17.9" y="166.3">Notes:</text>
<text x="17.9" y="171">1. For an exception plate only applicable to either BUSES or BICYCLES,</text>
<text x="17.9" y="179.7">2. * Insert appropriate exception class. For longer names use Series C font.</text>
<text x="22.9" y="174.9">use R9-2 or R9-3 respectively.</text>
<text x="17.9" y="184.4">3. Exception plates may be widened to fit under longer signs. Font size and</text>
<text x="22.9" y="188.3">number of lines should be adjusted to suit.</text>
<text x="17.9" y="193.1">4. Where more than one class of vehicle is to be included, refer to</text>
<text x="22.9" y="197">TC2371_2 or TC2371_3, which permit two or three line options. Vehicle</text>
<text x="22.9" y="201">classes may be combined or added as necessary.</text>
<text x="167.8" y="208">Exception class*</text>
<text x="177" y="213.5">CARS</text>
<text x="17.7" y="220">Colour Legend</text>
<text x="177" y="219.8">TAXIS</text>
<text x="26.5" y="227.6">Retroreflective white</text>
<text x="175.7" y="226.1">TRAMS</text>
<text x="174.7" y="232.4">TRUCKS</text>
<text x="26.5" y="236.2">Black</text>
<text x="21.6" y="267.9">Department of Transport and Main Roads</text>
<text x="17.7" y="271.8">Infrastructure Management &amp; Delivery Division</text>
<text x="16.7" y="280.6">Designed</text>
<text x="42.7" y="280.6">Checked</text>
<text x="69.7" y="280.6">Scale</text>
<text x="98.5" y="281.3">PRINCIPAL ENGINEER</text>
<text x="154.7" y="276.2">27/09/22</text>
<text x="157.4" y="281.2">Date</text>
<text x="16.9" y="284.8">RH 09/22</text>
<text x="43.3" y="284.9">JP 09/22</text>
<text x="69.7" y="285.2">Not to Scale</text>
<text x="98.5" y="284.8">(Traffic Engineering)</text>
</g>
<text font-size="3.2" fill="#373435" x="181.4" y="278.7">Page 1/3</text>
</svg>
